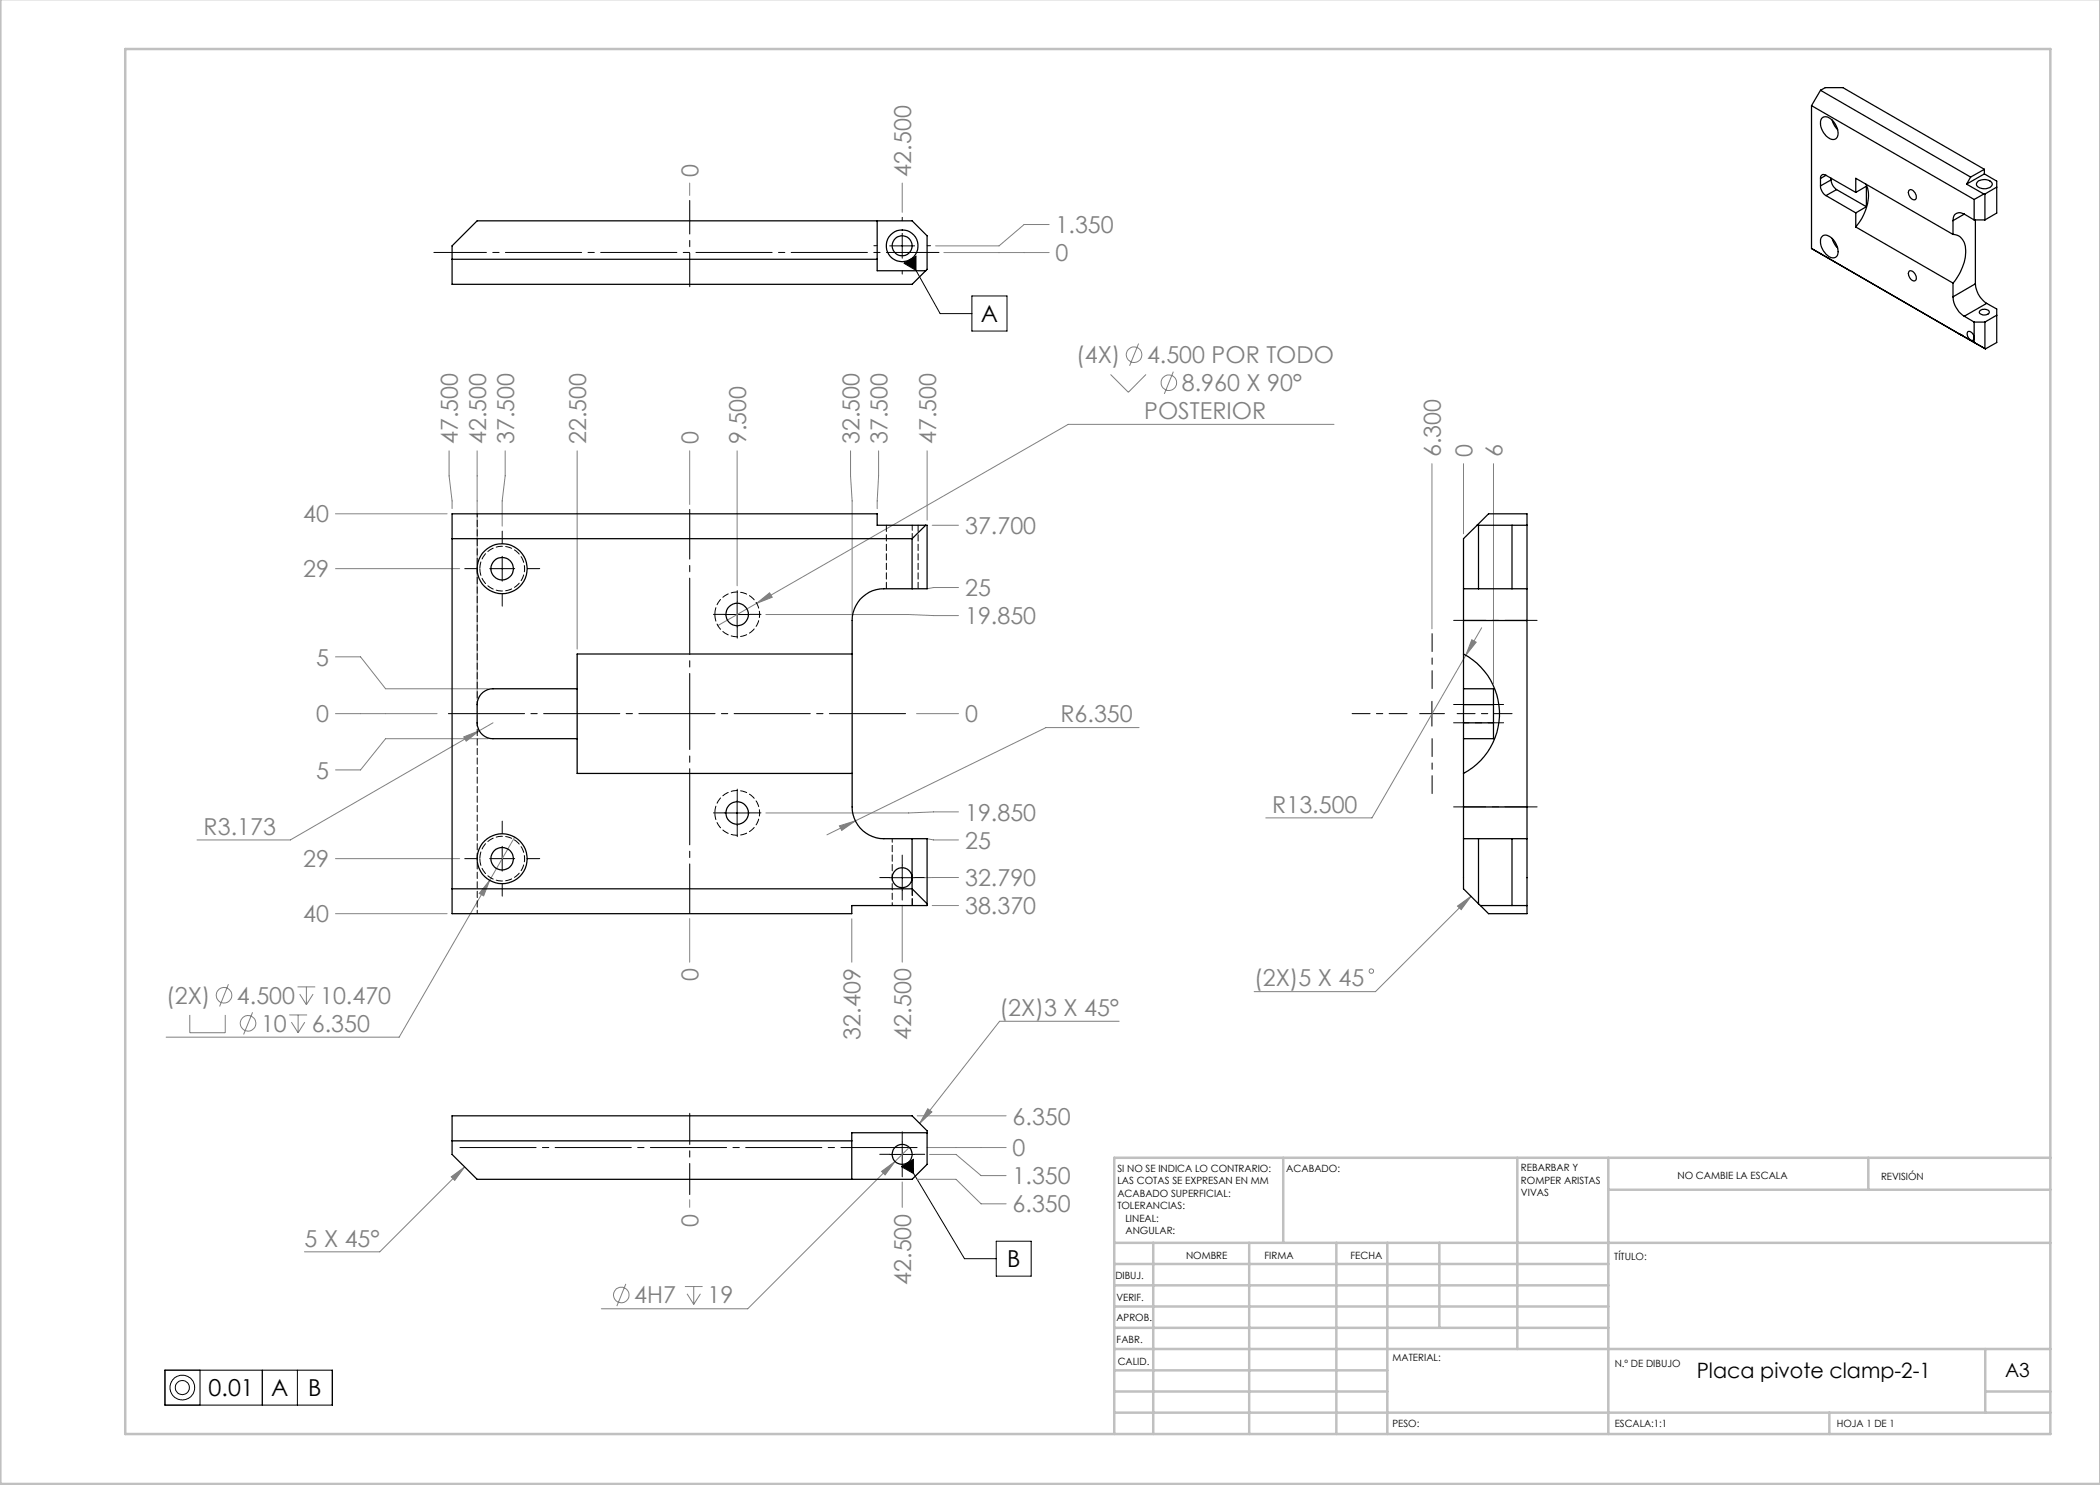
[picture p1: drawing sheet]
<svg xmlns="http://www.w3.org/2000/svg" width="420mm" height="297mm" viewBox="0 0 420 297" stroke-linecap="round" stroke-linejoin="round" font-family="sans-serif">
<g fill="none" stroke="#808080" stroke-width=".2">
<path d="M137.9 36.6v2.5M180.4 36.6v5.9M188.8 50.5h21M209.8 44.9h-5l-5 4.3h-12.7M222.1 74.9l3.6 3.6 3.5-3.6M227.7 68.7l-1.8 4.5M234.7 74.3l-1.8 4.5M89.8 90.2v5l.6 5v1.5M95.4 90.2v49.7M101 90.2v5l-.6 5v5M115.4 90.2v39.6M137.9 90.2v10.7"/>
<path d="M147.4 90.2v27M170.1 90.2v5l.3 5v22.9M175.7 90.2v5l-.3 6.5M185.4 90.2v13.8M266.8 84.9h-53.2l-62.3 35.8M286.4 92.7v33.1M292.7 92.7v14M298.7 92.7v44M67.1 113.7h24.8M67.1 102.8h22.3M186.4 105.1h5.3M191.7 117.5h-5l-1.3 .3"/>
<path d="M67.1 131.4h5l5 6.4h20.5M151.3 120.7l2.6-2.1 .5 .8zM151.3 120.7l-7.8 4.4M153.2 122.9h28.5l5 .2h5M293.2 131.1l-18.8 32.5h-21.2M294.4 127.9l.8 .5-2 2.7zM296.3 125.6l-3.1 5.5M67.1 142.7h20.3M92.7 147.4l3.1-1.2-2.6 2zM95.8 146.2l-37.7 21.8h-18.7M97.6 147.7h-20.5l-5 6.3h-5M98.6 144.6l-2.8 1.6"/>
<path d="M183.3 142.7h8.4M227.8 145.5h-18.6l-38.1 18.7M67.1 171.7h24.8M97.9 176.1l-1.2 3.1-.9-.5zM97.9 176.1l-18.1 31.3h-46.6M102.9 167.4l-5 8.7M167.9 165.2l3.2-1-2.8 1.9zM171.1 164.2l-5.7 2.8M185.4 167.7l1.3 .3h5M191.7 175.5h-6.8M191.7 162.4h-5l-5 .2h-28.5M294.2 179.2l-19.1 19.1h-24.3"/>
<path d="M45.7 196.8l-1.8 4.5M59.5 197.4h3.5M59.9 198.8l1.4 2.1M61.3 197.4v3.5M62.6 198.8l-1.3 2.1M67.1 182.7h22.3M137.9 183.7v8.7M170.4 183.8v8.6M180.4 181v11.4M186.4 181.1h5.3M291.5 181.2l2.7-2-2 2.7zM38 203v3.5h7v-3.5"/>
<path d="M50.5 202.5l-1.8 4.4M57.9 203h3.5M58.3 204.4l1.3 2.1M59.6 203v3.5M61 204.4l-1.4 2.1M223.8 204.3h-23.9l-16 20.4M90.2 235.4l2.7-2-2 2.7zM92.9 233.4l-16.9 17h-15.1M137.9 240v1.5M176.3 234.3l2.7-2-2 2.7zM179 232.3l-29.5 29.5h-29.2M180.4 236.4v5.1"/>
<path d="M181.9 229.5l-2.9 2.8M183.4 223.2h17.8M183.4 235.9h7.8l5 4.9h5M185.4 229.5h15.8M185.6 221.8l.8 .6-2.5 2.3zM185.9 230.9h5.3l5 4.2h5M125.2 256.8l-1.8 4.4M137 257.3h3.5M137.4 258.8l1.3 2.1M138.7 257.3v3.6M140.1 258.8l-1.4 2.1"/>
<circle cx="226.8" cy="70.9" r="1.55"/>
<circle cx="233.8" cy="76.5" r="1.55"/>
<circle cx="44.8" cy="199.1" r="1.55"/>
<circle cx="274.3" cy="194.2" r=".44"/>
<circle cx="49.6" cy="204.7" r="1.55"/>
<circle cx="124.3" cy="259" r="1.55"/>
</g>
<g fill="none" stroke="#000" stroke-width=".2">
<path d="M177.9 49.2h5M180.4 46.7v4.9M180.8 52.6l2.4-1.3v2.8zM182 51.9l6 10.8h6.4M194.4 59.2h7v7h-7zM97.9 113.7h5M100.4 111.3v4.9M144.9 122.9h5M147.4 120.4v5M283.9 142.7h5M286.4 140.3v4.9M97.9 171.7h5"/>
<path d="M100.4 169.3v4.9M144.9 162.6h5M147.4 160.1v5M177.9 175.5h5M180.4 173v5M177.9 230.9h5M180.3 233.3l2.4-1.4v2.8zM180.4 228.4v5M181.5 232.6l11.4 19.1h6.3M199.2 248.2h7v7h-7zM33 274h33.5v7h-33.5zM40 274v7"/>
<path d="M52.5 274v7M59.5 274v7"/>
<circle cx="36.5" cy="277.5" r="1.42"/>
<circle cx="36.5" cy="277.5" r="2.47"/>
</g>
<path d="M182.3 142.7h-93.9" fill="none" stroke="#000" stroke-width=".2" stroke-dasharray="15.2 1.3 1.3 1.3" stroke-dashoffset="-1.2"/>
<path d="M137.9 101.9v80.8" fill="none" stroke="#000" stroke-width=".2" stroke-dasharray="15.2 1.3 1.3 1.3" stroke-dashoffset="5.3"/>
<g fill="none" stroke="#000" stroke-width=".2" stroke-dasharray="15.2 1.3 1.3 1.3">
<path d="M175.4 49.1h-.6M180.4 44.1v-.6M180.4 54.1v.7M185.4 49.1h.7M95.4 113.7h-2.5M100.4 108.7v-2.5M100.4 118.7v2.5M105.4 113.7h2.5M144.9 122.9h-2.2M147.4 120.4v-2.3M147.4 125.4v2.2M149.9 122.9h2.3"/>
<path d="M95.4 171.7h-2.5M100.4 166.7v-2.5M100.4 176.7v2.5M105.4 171.7h2.5M144.9 162.6h-2.2M147.4 160.1v-2.3M147.4 165.1v2.2M149.9 162.6h2.3M177.9 175.5h-2M180.4 173v-2M180.4 178v2M182.9 175.5h2"/>
<path d="M177.9 230.9h-2M180.4 228.4v-2M180.4 233.4v2M182.9 230.9h2"/>
</g>
<path d="M90.9 229.5h93.5" fill="none" stroke="#000" stroke-width=".2" stroke-dasharray="15.2 1.3 1.3 1.3" stroke-dashoffset="-1"/>
<path d="M137.9 222.7v16.2" fill="none" stroke="#000" stroke-width=".2" stroke-dasharray="15.2 1.3 1.3 1.3" stroke-dashoffset="9"/>
<path d="M187.8 50.5h-101" fill="none" stroke="#000" stroke-width=".2" stroke-dasharray="15.2 1.3 1.3 1.3" stroke-dashoffset="4.7"/>
<path d="M137.9 57.3v-17.2" fill="none" stroke="#000" stroke-width=".2" stroke-dasharray="15.2 1.3 1.3 1.3" stroke-dashoffset="8.5"/>
<path d="M290.7 124.1h16.7M290.7 161.4h16.7" fill="none" stroke="#000" stroke-width=".2" stroke-dasharray="15.2 1.3 1.3 1.3" stroke-dashoffset="8.8"/>
<path d="M290.7 140.9h10M300.7 144.6h-10" fill="none" stroke="#000" stroke-width=".2" stroke-dasharray="15.2 1.3 1.3 1.3" stroke-dashoffset="12.1"/>
<path d="M286.4 137.7v-11M281.4 142.7h-11M286.4 147.7v11M291.4 142.7h11" fill="none" stroke="#000" stroke-width=".2" stroke-dasharray="15.2 1.3 1.3 1.3" stroke-dashoffset="11.6"/>
<g fill="none" stroke="#c0c0c0" stroke-width=".5">
<path d="M.1 -.1v296.9h419.9M25 9.8h385.1v277h-385.1zM256.6 231.6v17M303.5 231.6v38.2M321.7 231.6v55.2M321.7 237.9h88.4M373.7 231.6v6.3M410.1 231.6h-187.3v55.2M222.8 248.6h187.3M222.8 257.1h98.9M222.8 252.8h98.9M230.6 248.6v38.2"/>
<path d="M249.8 248.6v38.2M267.3 248.6v38.2M277.5 248.6v38.2M287.9 248.6v17M222.8 265.6h98.9M222.8 261.3h98.9M222.8 278.3h54.7M222.8 274.1h54.7M222.8 269.8h187.3M397.1 278.3h13M397.1 269.8v12.7M222.8 282.5h187.3"/>
<path d="M365.9 282.5v4.3"/>
</g>
<path d="M180.8 52.6l2.4-1.3v2.8zM180.3 233.3l2.4-1.4v2.8z" fill="#000"/>
<path d="M167.9 165.2l.4 .9 2.8-1.9zM92.7 147.4l.5 .8 2.6-2zM97.9 176.1l-2.1 2.6 .9 .5zM151.3 120.7l3.1-1.3-.5-.8zM90.2 235.4l2.7-2-2 2.7zM176.3 234.3l.7 .7 2-2.7zM185.6 221.8l.8 .6-2.5 2.3zM294.4 127.9l-1.2 3.2 2-2.7zM291.5 181.2l2.7-2-2 2.7z" fill="#808080"/>
<g fill="none" stroke="#000" stroke-width=".25">
<path d="M364.1 18.1l-1.8 3M364.1 18.1l30 17.3M364.1 18.1l1-.6h3.5l28.3 16.4M362.3 21.1l32.5 18.8M362.3 21.1v28.6M364.1 37.2a2.4 2.4 0 0 0 1.1 1.9M364.1 35.7v1.5M364.3 23.7a1.35 1.35 0 0 1 2 .2 3.2 3.2 0 0 1 1.1 3.6 1.27 1.27 0 0 1-2-.2 3.2 3.2 0 0 1-1.1-3.6zM365.2 35.1a.66 .66 0 0 0-.8-.1 .66 .66 0 0 0-.3 .7M365.2 35.1l6 3.4M365.2 39.1l6 3.5M365.2 35.1l-1.1 .6"/>
<path d="M366.2 36a2.53 2.53 0 0 0 1.1 1.9M366.2 35.6v.4M366.2 36l-2.1 1.2M366.4 24l.5 1 .6 .9M367.3 37.9l6 3.4M367.3 37.9l-2.1 1.2M371.2 38.5v-2.8l19.4 11.2M371.2 38.5l2.1-1.3v4.1M373.1 36.8a6.6 6.6 0 0 1-.2 5.9l-.8 1.4-.9 1.3M381.8 38.1a.93 .93 0 0 1 1.3 .7 .61 .61 0 0 1 .2 .8 .61 .61 0 0 1-.7 .3 1.47 1.47 0 0 1-.8-1.8zM393.3 36.8l3.5 2M394.1 35.4l-.8 1.4"/>
<path d="M394.8 39.9v4.1M395.6 36.2a2.03 2.03 0 0 1 2.8 .5 1.46 1.46 0 0 1-2 1 .91 .91 0 0 1-1-1.2zM396.8 38.8l-2 1.1M396.8 38.8h.2M396.9 34.8l-3.6 2M396.9 34.8l2.4 1.4v6.4l-2.3 1.4M396.9 33.9v.9M396.9 33.9l-2.8 1.5M397 38.8v5.2M399.3 37.4l-2.3 1.4M90.4 51.9h85M95.4 44.2h87l3 3v6.7l-3 3h-92v-7.7z"/>
<path d="M175.4 44.2v9.9h9.7M362.3 49.7l34.8 20.1M362.3 49.7l1.8 1M364.3 47.4a1.31 1.31 0 0 1 2 .2 3.3 3.3 0 0 1 1.1 3.6 1.31 1.31 0 0 1-2-.2 3.2 3.2 0 0 1-1.1-3.6zM366.4 47.7l.5 1 .6 .9M371.2 42.6v2.8M371.2 45.4l19.4 11.2M373.3 41.3l-2.1 1.3M381.8 54.3a1.2 1.2 0 0 1 1.5 1.3 .56 .56 0 0 1-.5 .6 .56 .56 0 0 1-.6-.4 1.44 1.44 0 0 1-.4-1.5zM390.6 59.4a4.9 4.9 0 0 0 2.3 3.8M390.6 46.9a2.83 2.83 0 0 1 2.5 3.2 10.3 10.3 0 0 1-2.5 6.5M390.6 44.1v2.8"/>
<path d="M390.6 56.6v2.8M392.9 42.8a1.4 1.4 0 0 0-1.6-.1 1.4 1.4 0 0 0-.7 1.4M392.9 42.8l1.9 1.2M392.9 42.8l-2.3 1.3M394.8 44h2.2M395.1 56.8a5 5 0 0 0 2.2 3.9M395.1 56.8l-4.5 2.6M395.1 44v12.8M391.8 66.7l.5 .4M392.3 67.1h.1M392.9 63.2l1.9 1.2M393.6 66.4a1.1 1.1 0 0 1 1 .5 1.1 1.1 0 0 1 0 1.1 1.21 1.21 0 0 1-1-1.6z"/>
<path d="M394.8 64.4v4.1l2.2 1.2M394.8 64.4h2.2M396 62.1a1.24 1.24 0 0 1 1.9 .3 1.16 1.16 0 0 1-2 .1zM397 64.4v5.3M397 69.7l.1 .1M397.3 60.7l2 1.1v6.7l-2.2 1.3M397.3 60.7l-4.4 2.5M399.3 63l-2.3 1.4M90.4 107.7h92M182.4 107.7v10.1M185.1 105.1l-2.7 2.6M292.7 117.8v6.3"/>
<path d="M292.7 117.8h12.7M295.4 105.1l2.3-2.3h7.7v15M295.4 105.1h10M295.4 105.1l-2.7 2.6v10.1M295.7 105.1v12.7M302.4 105.1v12.7M305.4 117.8v6.3M115.4 137.8h-16.8a3.2 3.2 0 0 0-3.2 3.1v3.7a3.2 3.2 0 0 0 3.2 3.1h16.8M170.4 130.8v-6.7a6.3 6.3 0 0 1 6.4-6.3h8.6v-12.7h-10v-2.3h-85v79.9h80v-1.6h15v-13.4h-8.6a6.4 6.4 0 0 1-6.4-6.3v-6.7M170.4 130.8v23.9M170.4 130.8h-55v23.9h55M292.7 130.8a13.5 13.5 0 0 1 0 23.9"/>
<path d="M292.7 137.8v3.1M292.7 137.8h6v9.9h-6M292.7 124.1v13.7M292.7 124.1h12.7M305.4 124.1v37.3M292.7 144.6v3.1M292.7 140.9v3.7M292.7 147.7v13.7M292.7 144.6h6M292.7 140.9h6M90.4 177.8h92M182.4 167.7v10.1"/>
<path d="M182.4 177.8l3 3M292.7 161.4v6.3M292.7 167.7h12.7M292.7 167.7v10.1l3 3M292.7 161.4h12.7M295.7 167.7v13.1M302.4 167.7v13.4M305.4 161.4v6.3M305.4 167.7v15h-7.7l-1.6-1.6M295.7 180.8l.4 .3M296.1 181.1h9.3M90.4 223.2h92l3 3v6.7l-3 3h-87l-5-5z"/>
<path d="M90.4 228.2h80M185.4 226.6h-15v9.3"/>
<circle cx="180.4" cy="49.2" r="2.01"/>
<circle cx="180.4" cy="49.2" r="3.2"/>
<circle cx="100.4" cy="113.7" r="5"/>
<circle cx="100.4" cy="113.7" r="2.25"/>
<circle cx="147.4" cy="122.9" r="2.26"/>
<circle cx="100.4" cy="171.8" r="2.26"/>
<circle cx="100.4" cy="171.7" r="5"/>
<circle cx="147.4" cy="162.6" r="2.26"/>
<circle cx="180.4" cy="175.5" r="2"/>
<circle cx="180.4" cy="230.9" r="2.01"/>
</g>
<path d="M96 113.7a4.5 4.5 0 0 1 6.5-4 4.5 4.5 0 0 1 .5 7.7 4.5 4.5 0 0 1-7-3v-.7M143 122.9a4.5 4.5 0 0 1 6.5-4 4.5 4.5 0 0 1 .5 7.6 4.5 4.5 0 0 1-7-3v-.6M96 171.7a4.5 4.5 0 0 1 6.5-4 4.5 4.5 0 0 1 .5 7.7 4.5 4.5 0 0 1-7-3v-.7M143 162.6a4.5 4.5 0 0 1 6.5-4 4.5 4.5 0 0 1 .5 7.6 4.5 4.5 0 0 1-7-3v-.6M182.4 177.7v3.4M182.4 181.1v-3.4" fill="none" stroke="#000" stroke-width=".2" stroke-dasharray="1.3 .6" stroke-dashoffset="-.1"/>
<path d="M182.4 105v2.7" fill="none" stroke="#000" stroke-width=".2" stroke-dasharray="1.3 .6" stroke-dashoffset=".2"/>
<path d="M95.4 140.9v-38.2M95.4 182.7v-38.1" fill="none" stroke="#000" stroke-width=".2" stroke-dasharray="1.3 .6" stroke-dashoffset=".6"/>
<path d="M177.3 105v12.7M183.6 117.7v-12.7" fill="none" stroke="#000" stroke-width=".2" stroke-dasharray="1.3 .6"/>
<path d="M178.4 167.7v7.8" fill="none" stroke="#000" stroke-width=".2" stroke-dasharray="1.3 .6" stroke-dashoffset=".5"/>
<path d="M178.4 175.5v5.6" fill="none" stroke="#000" stroke-width=".2" stroke-dasharray="1.3 .6" stroke-dashoffset=".7"/>
<g font-size="4.7" fill="#808080">
<text x="139.7" y="35.3" transform="rotate(-90 139.7 35.3)">0</text>
<text x="182.2" y="35.3" transform="rotate(-90 182.2 35.3)">42.500</text>
<text x="211.1" y="46.6">1.350</text>
<text x="211.1" y="52.3">0</text>
<text x="215.2" y="72.6">(4X)</text>
<text x="229.4" y="72.6">4.500 POR TODO</text>
<text x="228.8" y="83.9">POSTERIOR</text>
<text x="236.4" y="78.2">8.960 X 90°</text>
<text x="91.6" y="88.9" transform="rotate(-90 91.6 88.9)">47.500</text>
<text x="97.2" y="88.9" transform="rotate(-90 97.2 88.9)">42.500</text>
<text x="102.8" y="88.9" transform="rotate(-90 102.8 88.9)">37.500</text>
<text x="117.2" y="88.9" transform="rotate(-90 117.2 88.9)">22.500</text>
<text x="139.7" y="88.9" transform="rotate(-90 139.7 88.9)">0</text>
<text x="149.2" y="88.9" transform="rotate(-90 149.2 88.9)">9.500</text>
<text x="171.9" y="88.9" transform="rotate(-90 171.9 88.9)">32.500</text>
<text x="177.5" y="88.9" transform="rotate(-90 177.5 88.9)">37.500</text>
<text x="187.2" y="88.9" transform="rotate(-90 187.2 88.9)">47.500</text>
<text x="288.2" y="91.4" transform="rotate(-90 288.2 91.4)">6.300</text>
<text x="294.5" y="91.4" transform="rotate(-90 294.5 91.4)">0</text>
<text x="300.5" y="91.4" transform="rotate(-90 300.5 91.4)">6</text>
<text x="60.7" y="104.5">40</text>
<text x="193" y="106.8">37.700</text>
<text x="60.7" y="115.5">29</text>
<text x="193" y="119.3">25</text>
<text x="193" y="124.9">19.850</text>
<text x="63.2" y="133.1">5</text>
<text x="63.2" y="144.5">0</text>
<text x="193" y="144.5">0</text>
<text x="212.1" y="144.5">R6.350</text>
<text x="63.2" y="155.7">5</text>
<text x="40.7" y="166.9">R3.173</text>
<text x="193" y="164.1">19.850</text>
<text x="254.5" y="162.5">R13.500</text>
<text x="60.7" y="173.5">29</text>
<text x="193" y="169.7">25</text>
<text x="193" y="177.2">32.790</text>
<text x="60.7" y="184.5">40</text>
<text x="193" y="182.9">38.370</text>
<text x="139.7" y="196.3" transform="rotate(-90 139.7 196.3)">0</text>
<text x="250.8" y="197.3">(2X)5 X 45</text>
<text x="33.2" y="200.7">(2X)</text>
<text x="47.4" y="200.7">4.500</text>
<text x="64" y="200.7">10.470</text>
<text x="199.9" y="203.2">(2X)3 X 45°</text>
<text x="52.2" y="206.4">10</text>
<text x="62.4" y="206.4">6.350</text>
<text x="172.1" y="207.9" transform="rotate(-90 172.1 207.9)">32.409</text>
<text x="182.2" y="207.9" transform="rotate(-90 182.2 207.9)">42.500</text>
<text x="202.5" y="224.9">6.350</text>
<text x="202.5" y="231.3">0</text>
<text x="202.5" y="236.9">1.350</text>
<text x="139.7" y="245.3" transform="rotate(-90 139.7 245.3)">0</text>
<text x="202.5" y="242.5">6.350</text>
<text x="60.9" y="249.3">5 X 45°</text>
<text x="182.2" y="257" transform="rotate(-90 182.2 257)">42.500</text>
<text x="126.8" y="260.7">4H7</text>
<text x="141.5" y="260.7">19</text>
</g>
<g font-size="4.7">
<text x="196.2" y="64.5">A</text>
<text x="201.4" y="253.5">B</text>
<text x="41.7" y="279.3">0.01</text>
<text x="54.3" y="279.3">A</text>
<text x="61.7" y="279.3">B</text>
</g>
<text font-size="4.2" x="339.4" y="275.5">Placa pivote clamp-2-1</text>
<text font-size="3.9" x="401" y="275.4">A3</text>
<g font-size="2">
<text x="223.5" y="234.4">SI NO SE INDICA LO CONTRARIO:</text>
<text x="223.5" y="236.9">LAS COTAS SE EXPRESAN EN MM</text>
<text x="223.5" y="239.4">ACABADO SUPERFICIAL:</text>
<text x="257.2" y="234.4">ACABADO:</text>
<text x="304.2" y="234.3">REBARBAR Y</text>
<text x="304.2" y="236.8">ROMPER ARISTAS</text>
<text x="304.2" y="239.3">VIVAS</text>
<text x="335.5" y="235.8">NO CAMBIE LA ESCALA</text>
<text x="376.2" y="236">REVISIÓN</text>
<text x="223.5" y="241.9">TOLERANCIAS:</text>
<text x="225.1" y="244.4">LINEAL:</text>
<text x="225.1" y="246.9">ANGULAR:</text>
<text x="237.2" y="251.8">NOMBRE</text>
<text x="252.9" y="251.7">FIRMA</text>
<text x="270.1" y="251.7">FECHA</text>
<text x="223.1" y="255.9">DIBUJ.</text>
<text x="322.8" y="252">TÍTULO:</text>
<text x="223.3" y="260.1">VERIF.</text>
<text x="223.3" y="264.2">APROB.</text>
<text x="223.3" y="268.6">FABR.</text>
<text x="223.5" y="272.9">CALID.</text>
<text x="278.5" y="272.3">MATERIAL:</text>
<text x="323" y="273.4">N.º DE DIBUJO</text>
<text x="278.5" y="285.3">PESO:</text>
<text x="323" y="285.4">ESCALA:1:1</text>
<text x="367.4" y="285.4">HOJA 1 DE 1</text>
</g>
</svg>
